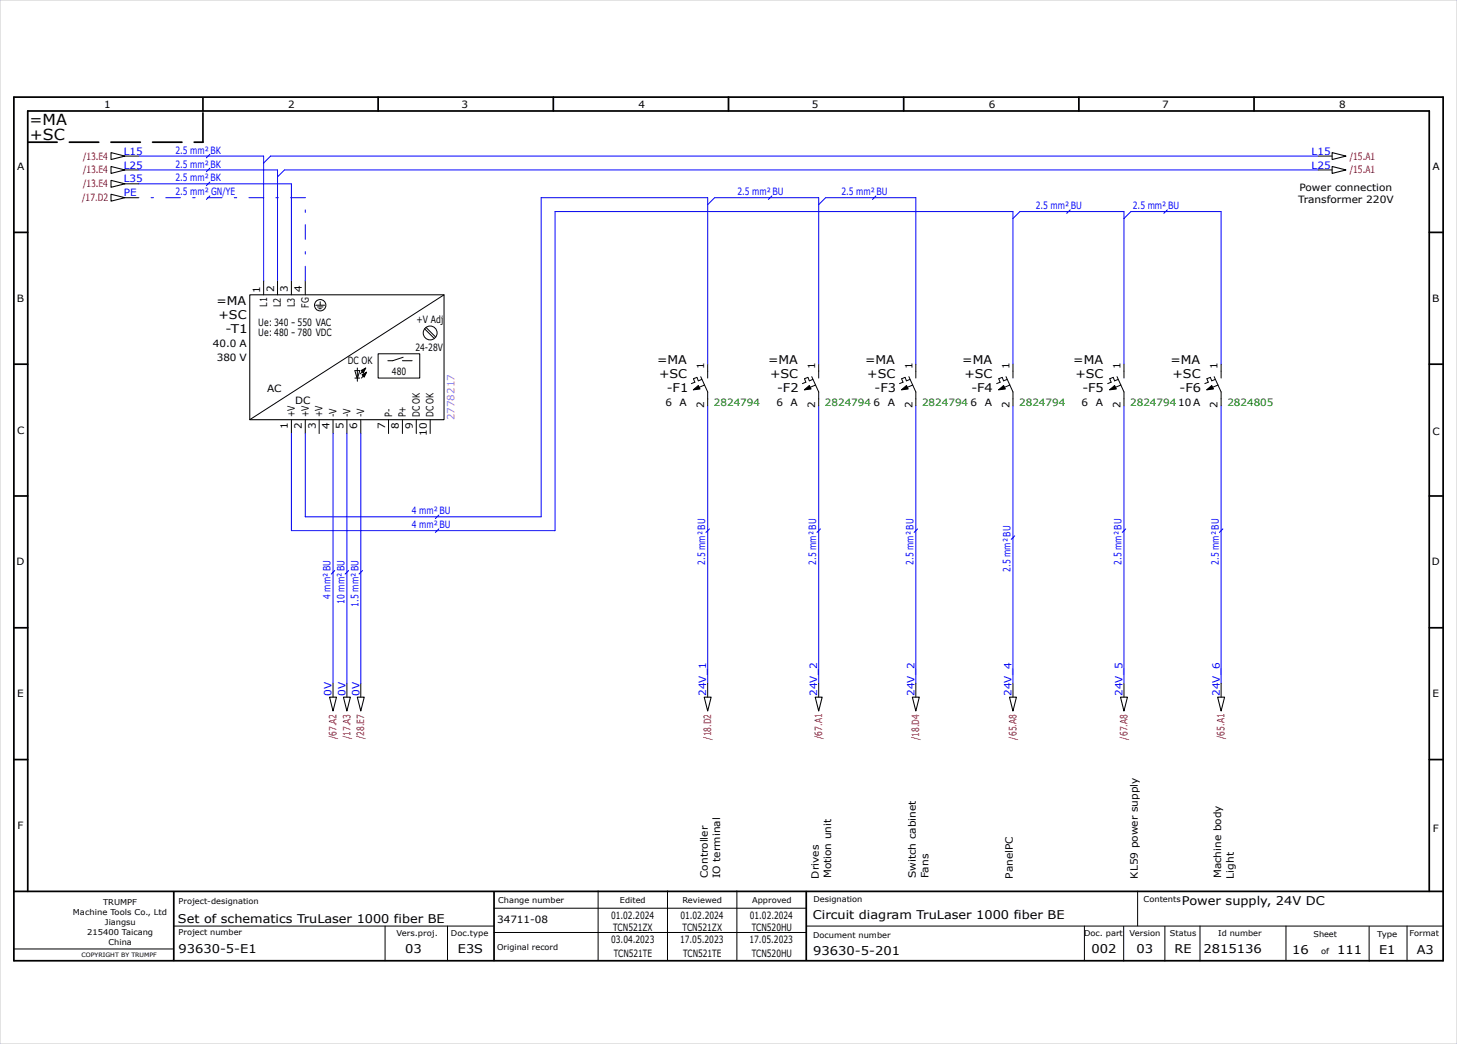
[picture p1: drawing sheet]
<svg xmlns="http://www.w3.org/2000/svg" width="420mm" height="301mm" viewBox="0 0 420 301" stroke-linecap="round" stroke-linejoin="round" font-family="sans-serif">
<g fill="none" stroke="#000" stroke-width=".5">
<path d="M4 28h412v249h-412zM58.5 28.2v3.8M109 28v4M159.5 28v4M210 28v4M260.5 28v4M311 28v4M361.5 28v4M4 67h4M412 67h4M4 105h4M412 105h4"/>
<path d="M4 143h4M412 143h4M4 181h4M412 181h4M4 219h4M412 219h4M4 257h412M8 257v-225h404v225M50.1 257.1v19.8M142.4 257.2v19.8M232.4 257.1v19.7"/>
</g>
<g fill="none" stroke="#000" stroke-width=".29">
<path d="M36 45h4M36 49h4M36 53h4M36 57h4M380 45h4M380 49h4M76 81v4M80 81v4M84 81v4M88 81v4M91 88h2.6M91.5 88.5h1.6"/>
<path d="M91.9 89h.7M92.3 87v.9M122.4 94.8l2.7 2.7M122.8 94.4l2.7 2.7M128 85l-56 36M102.3 109h1.4M102.9 108.9l-.6-2.1h1.4l-.6 2.1M103 106.1v3.8M105.4 106.1l-1.6 1.7M105.7 107.3l-1.5 1.7M109 102h12v7h-12zM116 104h2.8"/>
<path d="M116.2 103l-3 1h-1.4M202 108.6l2 4.4v4M202.3 109.4l-1 .4-.4-1-1 .4 .4 1-1 .4M203.1 111l-3.2 1.3M204 105v4M234 108.6l2 4.4v4M234.3 109.4l-1 .4-.4-1-1 .4 .4 1-1 .4M235.1 111l-3.2 1.3M236 105v4M262 108.6l2 4.4v4M262.3 109.4l-1 .4-.4-1-1 .4 .4 1-1 .4M263.1 111l-3.2 1.3"/>
<path d="M264 105v4M290 108.6l2 4.4v4M290.3 109.4l-1 .4-.4-1-1 .4 .4 1-1 .4M291.1 111l-3.2 1.3M292 105v4M322 108.6l2 4.4v4M322.3 109.4l-1 .4-.4-1-1 .4 .4 1-1 .4M323.1 111l-3.2 1.3M324 105v4M350 108.6l2 4.4v4M350.3 109.4l-1 .4-.4-1-1 .4 .4 1-1 .4M351.1 111l-3.2 1.3"/>
<path d="M352 105v4M84 121v4M88 121v4M92 121v4M96 121v4M100 121v4M104 121v4M112 121v4M116 121v4M120 121v4M124 121v4M96 197v4"/>
<path d="M100 197v4M104 197v4M204 197v4M236 197v4M264 197v4M292 197v4M324 197v4M352 197v4M172.4 256.9v20M192.4 256.9v20M212.4 256.9v20M327.9 256.9v10"/>
<path d="M4.1 273.6h45.7M50.1 267h92.2M111 267v10M129 267v10M142.4 261.9h90M142.4 268.9h90M232.5 267h183.5M312.6 267v10M323.9 267.1v10M335.8 267.1v10M345.9 267v10.1M370.7 267v9.8"/>
<path d="M394.7 267.1v10M405.6 267v10"/>
<circle cx="92.3" cy="88" r="1.64"/>
<circle cx="124" cy="96" r="2"/>
</g>
<path d="M8 41h50.5M58.5 41v-8.8" fill="none" stroke="#000" stroke-width=".5" stroke-dasharray="8.5 3.5"/>
<path d="M0 0h420v301h-420z" fill="none" stroke="#c9c9c9" stroke-width=".29"/>
<g fill="none" stroke="#000" stroke-width=".3">
<path d="M32 44l4 1-4 1zM32 48l4 1-4 1zM32 52l4 1-4 1zM32 56l4 1-4 1zM384 44l4 1-4 1zM384 48l4 1-4 1zM72 85h56v36h-56zM95 201h2l-1 4zM99 201h2l-1 4zM103 201h2l-1 4zM203 201h2l-1 4zM235 201h2l-1 4z"/>
<path d="M263 201h2l-1 4zM291 201h2l-1 4zM323 201h2l-1 4zM351 201h2l-1 4z"/>
</g>
<g fill="none" stroke="#00f" stroke-width=".29">
<path d="M40 45h36v36M40 49h40v32M40 53h44v28M204 59l2-2h30v48M236 59l2-2h26v48M380 45h-302l-2 2M380 49h-298l-2 2M292 63l2-2h30v44M324 63l2-2h26v44M204 105v-48h-48v92h-68v-24M204 117v80M236 117v80"/>
<path d="M264 117v80M292 105v-44h-132v92h-76v-28M292 117v80M324 117v80M352 117v80M96 125v72M100 125v72M104 125v72"/>
</g>
<path d="M104.1 106.8l1.3-.7-.7 1.4zM104.4 108l1.3-.7-.7 1.4zM199.9 112.4l1.4-1.2 .5 .9zM231.9 112.4l1.4-1.2 .5 .9zM259.9 112.4l1.4-1.2 .5 .9zM287.9 112.4l1.4-1.2 .5 .9zM319.8 112.4l1.5-1.2 .5 .9zM347.8 112.4l1.5-1.2 .5 .9z" fill="#000" stroke="#000" stroke-width=".29"/>
<path d="M88 57h-48M88 81v-24" fill="none" stroke="#00f" stroke-width=".29" stroke-dasharray="4.2 3.5 .7 3.5"/>
<g fill="none" stroke="#00f" stroke-width=".3">
<path d="M60.5 44.5l-1 1M60.5 48.5l-1 1M60.5 52.5l-1 1M60.5 56.5l-1 1M222.5 56.5l-1 1M252.5 56.5l-1 1M308.5 60.5l-1 1M336.5 60.5l-1 1M126.5 148.5l-1 1M126.5 152.5l-1 1M204.5 152.5l-1 1M236.5 152.5l-1 1"/>
<path d="M264.5 152.5l-1 1M292.5 154.5l-1 1M324.5 152.5l-1 1M352.5 152.5l-1 1M96.5 164.5l-1 1M100.5 164.5l-1 1M104.5 164.5l-1 1"/>
</g>
<g font-size="4.4">
<text x="8.5" y="36">=MA</text>
<text x="8.6" y="40.5">+SC</text>
</g>
<g font-size="3.5">
<text x="62.4" y="88">=MA</text>
<text x="63" y="92">+SC</text>
<text x="65" y="96">-T1</text>
<text x="189.4" y="105">=MA</text>
<text x="221.4" y="105">=MA</text>
<text x="249.4" y="105">=MA</text>
<text x="277.4" y="105">=MA</text>
<text x="309.4" y="105">=MA</text>
<text x="337.4" y="105">=MA</text>
<text x="190" y="109">+SC</text>
<text x="192.2" y="113">-F1</text>
<text x="222" y="109">+SC</text>
<text x="224" y="113">-F2</text>
<text x="250" y="109">+SC</text>
<text x="252.1" y="113">-F3</text>
<text x="278" y="109">+SC</text>
<text x="280" y="113">-F4</text>
<text x="310" y="109">+SC</text>
<text x="312" y="113">-F5</text>
<text x="338" y="109">+SC</text>
<text x="340" y="113">-F6</text>
<text x="340.7" y="261">Power supply, 24V DC</text>
<text x="51.3" y="266">Set of schematics TruLaser 1000 fiber BE</text>
<text x="234.3" y="265">Circuit diagram TruLaser 1000 fiber BE</text>
<text x="51.5" y="274.7">93630-5-E1</text>
<text x="116.8" y="274.9">03</text>
<text x="132" y="274.9">E3S</text>
<text x="234.4" y="275.3">93630-5-201</text>
<text x="314.6" y="274.8">002</text>
<text x="327.6" y="274.9">03</text>
<text x="338.6" y="274.8">RE</text>
<text x="346.9" y="274.7">2815136</text>
<text x="372.5" y="275">16</text>
<text x="385.4" y="275">111</text>
<text x="397.6" y="275">E1</text>
<text x="408.4" y="275">A3</text>
</g>
<g font-size="2.9">
<text x="30" y="31">1</text>
<text x="83" y="31">2</text>
<text x="133.1" y="31">3</text>
<text x="184.1" y="31">4</text>
<text x="234.1" y="31">5</text>
<text x="285" y="31">6</text>
<text x="335" y="31">7</text>
<text x="386" y="31">8</text>
<text x="5" y="49">A</text>
<text x="413" y="49">A</text>
<text x="374.3" y="58.6">Transformer 220V</text>
<text x="374.6" y="55">Power connection</text>
<text x="4.8" y="87">B</text>
<text x="75" y="84.4" transform="rotate(-90 75 84.4)">1</text>
<text x="77" y="88.4" transform="rotate(-90 77 88.4)">L1</text>
<text x="79" y="84.2" transform="rotate(-90 79 84.2)">2</text>
<text x="81" y="88.5" transform="rotate(-90 81 88.5)">L2</text>
<text x="83" y="84.2" transform="rotate(-90 83 84.2)">3</text>
<text x="85" y="88.5" transform="rotate(-90 85 88.5)">L3</text>
<text x="87" y="84.1" transform="rotate(-90 87 84.1)">4</text>
<text x="89" y="88.8" transform="rotate(-90 89 88.8)">FG</text>
<text x="412.8" y="87">B</text>
<text x="74.5" y="94">Ue: 340 - 550 VAC</text>
<text x="120.1" y="93">+V Adj</text>
<text x="61.4" y="100">40.0 A</text>
<text x="74.5" y="97">Ue: 480 - 780 VDC</text>
<text x="119.7" y="101.1">24-28V</text>
<text x="62.5" y="104">380 V</text>
<text x="100.3" y="105">DC OK</text>
<text x="113" y="108">480</text>
<text x="203" y="106.4" transform="rotate(-90 203 106.4)">1</text>
<text x="235" y="106.4" transform="rotate(-90 235 106.4)">1</text>
<text x="263" y="106.4" transform="rotate(-90 263 106.4)">1</text>
<text x="291" y="106.4" transform="rotate(-90 291 106.4)">1</text>
<text x="323" y="106.4" transform="rotate(-90 323 106.4)">1</text>
<text x="351" y="106.4" transform="rotate(-90 351 106.4)">1</text>
<text x="77" y="113">AC</text>
<text x="85.1" y="116.5">DC</text>
<text x="191.8" y="117">6</text>
<text x="195.9" y="117">A</text>
<text x="203" y="117.7" transform="rotate(-90 203 117.7)">2</text>
<text x="223.8" y="117">6</text>
<text x="227.9" y="117">A</text>
<text x="235" y="117.7" transform="rotate(-90 235 117.7)">2</text>
<text x="251.8" y="117">6</text>
<text x="255.9" y="117">A</text>
<text x="263" y="117.7" transform="rotate(-90 263 117.7)">2</text>
<text x="279.8" y="117">6</text>
<text x="283.9" y="117">A</text>
<text x="291" y="117.7" transform="rotate(-90 291 117.7)">2</text>
<text x="311.8" y="117">6</text>
<text x="315.9" y="117">A</text>
<text x="323" y="117.7" transform="rotate(-90 323 117.7)">2</text>
<text x="339.6" y="117">10 A</text>
<text x="351" y="117.7" transform="rotate(-90 351 117.7)">2</text>
<text x="5" y="125">C</text>
<text x="83" y="123.6" transform="rotate(-90 83 123.6)">1</text>
<text x="85" y="120.3" transform="rotate(-90 85 120.3)">+V</text>
<text x="87" y="123.7" transform="rotate(-90 87 123.7)">2</text>
<text x="89" y="120.3" transform="rotate(-90 89 120.3)">+V</text>
<text x="91" y="123.7" transform="rotate(-90 91 123.7)">3</text>
<text x="93" y="120.3" transform="rotate(-90 93 120.3)">+V</text>
<text x="95" y="123.8" transform="rotate(-90 95 123.8)">4</text>
<text x="97" y="120.2" transform="rotate(-90 97 120.2)">-V</text>
<text x="99" y="123.7" transform="rotate(-90 99 123.7)">5</text>
<text x="101" y="120.2" transform="rotate(-90 101 120.2)">-V</text>
<text x="103" y="123.8" transform="rotate(-90 103 123.8)">6</text>
<text x="105" y="120.2" transform="rotate(-90 105 120.2)">-V</text>
<text x="111" y="123.8" transform="rotate(-90 111 123.8)">7</text>
<text x="113" y="120.3" transform="rotate(-90 113 120.3)">P-</text>
<text x="115" y="123.8" transform="rotate(-90 115 123.8)">8</text>
<text x="117" y="120.3" transform="rotate(-90 117 120.3)">P+</text>
<text x="119" y="123.7" transform="rotate(-90 119 123.7)">9</text>
<text x="121" y="120.3" transform="rotate(-90 121 120.3)">DC OK</text>
<text x="123" y="125.6" transform="rotate(-90 123 125.6)">10</text>
<text x="125" y="120.3" transform="rotate(-90 125 120.3)">DC OK</text>
<text x="413" y="125.5">C</text>
<text x="4.8" y="163">D</text>
<text x="412.7" y="163">D</text>
<text x="5" y="201">E</text>
<text x="413" y="201">E</text>
<text x="5.1" y="239">F</text>
<text x="413" y="240">F</text>
<text x="204" y="253.1" transform="rotate(-90 204 253.1)">Controller</text>
<text x="207.6" y="253.2" transform="rotate(-90 207.6 253.2)">IO terminal</text>
<text x="236" y="253.3" transform="rotate(-90 236 253.3)">Drives</text>
<text x="239.6" y="253.2" transform="rotate(-90 239.6 253.2)">Motion unit</text>
<text x="264" y="253.2" transform="rotate(-90 264 253.2)">Switch cabinet</text>
<text x="267.6" y="253.2" transform="rotate(-90 267.6 253.2)">Fans</text>
<text x="292" y="253.3" transform="rotate(-90 292 253.3)">PanelPC</text>
<text x="328" y="253.3" transform="rotate(-90 328 253.3)">KL59 power supply</text>
<text x="352" y="253.2" transform="rotate(-90 352 253.2)">Machine body</text>
<text x="355.6" y="253.3" transform="rotate(-90 355.6 253.3)">Light</text>
<text x="143.3" y="266">34711-08</text>
<text x="176.1" y="264.9">01.02.2024</text>
<text x="176.8" y="268.4">TCN521ZX</text>
<text x="196.1" y="264.9">01.02.2024</text>
<text x="196.8" y="268.4">TCN521ZX</text>
<text x="216.1" y="264.9">01.02.2024</text>
<text x="216.7" y="268.4">TCN520HU</text>
<text x="176.2" y="271.9">03.04.2023</text>
<text x="176.9" y="275.9">TCN521TE</text>
<text x="196" y="271.9">17.05.2023</text>
<text x="196.9" y="275.9">TCN521TE</text>
<text x="216" y="271.9">17.05.2023</text>
<text x="216.7" y="275.9">TCN520HU</text>
</g>
<g font-size="2.9" fill="#b60000">
<text x="23.9" y="46">/13.E4</text>
<text x="389.1" y="46">/15.A1</text>
<text x="23.9" y="50">/13.E4</text>
<text x="389.1" y="50">/15.A1</text>
<text x="23.7" y="58">/17.D2</text>
<text x="23.9" y="54">/13.E4</text>
<text x="97" y="213.1" transform="rotate(-90 97 213.1)">/67.A2</text>
<text x="101" y="213.1" transform="rotate(-90 101 213.1)">/17.A3</text>
<text x="105" y="213.1" transform="rotate(-90 105 213.1)">/28.E7</text>
<text x="205" y="213.3" transform="rotate(-90 205 213.3)">/18.D2</text>
<text x="237" y="213.1" transform="rotate(-90 237 213.1)">/67.A1</text>
<text x="265" y="213.4" transform="rotate(-90 265 213.4)">/18.D4</text>
<text x="293" y="213.2" transform="rotate(-90 293 213.2)">/65.A8</text>
<text x="325" y="213.2" transform="rotate(-90 325 213.2)">/67.A8</text>
<text x="353" y="213.1" transform="rotate(-90 353 213.1)">/65.A1</text>
</g>
<g font-size="2.9" fill="#00f">
<text x="35.7" y="44.6">L15</text>
<text x="50.6" y="44.3">2.5 mm² BK</text>
<text x="378.1" y="44.6">L15</text>
<text x="35.7" y="48.6">L25</text>
<text x="35.7" y="52.6">L35</text>
<text x="50.6" y="48.3">2.5 mm² BK</text>
<text x="50.6" y="52.3">2.5 mm² BK</text>
<text x="378.1" y="48.6">L25</text>
<text x="35.7" y="56.6">PE</text>
<text x="50.6" y="56.3">2.5 mm² GN/YE</text>
<text x="212.6" y="56.3">2.5 mm² BU</text>
<text x="242.6" y="56.3">2.5 mm² BU</text>
<text x="298.6" y="60.3">2.5 mm² BU</text>
<text x="326.6" y="60.3">2.5 mm² BU</text>
<text x="118.7" y="148.3">4 mm² BU</text>
<text x="118.7" y="152.3">4 mm² BU</text>
<text x="203.3" y="162.8" transform="rotate(-90 203.3 162.8)">2.5 mm² BU</text>
<text x="235.3" y="162.8" transform="rotate(-90 235.3 162.8)">2.5 mm² BU</text>
<text x="263.3" y="162.8" transform="rotate(-90 263.3 162.8)">2.5 mm² BU</text>
<text x="291.3" y="164.8" transform="rotate(-90 291.3 164.8)">2.5 mm² BU</text>
<text x="323.3" y="162.8" transform="rotate(-90 323.3 162.8)">2.5 mm² BU</text>
<text x="351.3" y="162.8" transform="rotate(-90 351.3 162.8)">2.5 mm² BU</text>
<text x="95.3" y="172.7" transform="rotate(-90 95.3 172.7)">4 mm² BU</text>
<text x="99.3" y="174.1" transform="rotate(-90 99.3 174.1)">10 mm² BU</text>
<text x="103.3" y="174.9" transform="rotate(-90 103.3 174.9)">1.5 mm² BU</text>
<text x="95.6" y="200.6" transform="rotate(-90 95.6 200.6)">0V</text>
<text x="99.6" y="200.6" transform="rotate(-90 99.6 200.6)">0V</text>
<text x="103.6" y="200.6" transform="rotate(-90 103.6 200.6)">0V</text>
<text x="203.6" y="200.6" transform="rotate(-90 203.6 200.6)">24V_1</text>
<text x="235.6" y="200.6" transform="rotate(-90 235.6 200.6)">24V_2</text>
<text x="263.6" y="200.6" transform="rotate(-90 263.6 200.6)">24V_2</text>
<text x="291.6" y="200.6" transform="rotate(-90 291.6 200.6)">24V_4</text>
<text x="323.6" y="200.6" transform="rotate(-90 323.6 200.6)">24V_5</text>
<text x="351.6" y="200.6" transform="rotate(-90 351.6 200.6)">24V_6</text>
</g>
<g font-size="2.9" fill="#008000">
<text x="205.8" y="117">2824794</text>
<text x="237.8" y="117">2824794</text>
<text x="265.8" y="117">2824794</text>
<text x="293.8" y="117">2824794</text>
<text x="325.8" y="117">2824794</text>
<text x="353.8" y="117">2824805</text>
</g>
<text font-size="2.9" fill="#f0f" x="131" y="121.2" transform="rotate(-90 131 121.2)">2778217</text>
<g font-size="2.3">
<text x="21" y="263.8">Machine Tools Co., Ltd</text>
<text x="29.7" y="260.8">TRUMPF</text>
<text x="51.5" y="260.7">Project-designation</text>
<text x="143.6" y="260.4">Change number</text>
<text x="178.7" y="260.4">Edited</text>
<text x="196.7" y="260.4">Reviewed</text>
<text x="216.8" y="260.4">Approved</text>
<text x="234.5" y="260.2">Designation</text>
<text x="329.7" y="260.1">Contents</text>
<text x="25.2" y="269.6">215400 Taicang</text>
<text x="30.3" y="266.7">Jiangsu</text>
<text x="51.5" y="269.7">Project number</text>
<text x="114.3" y="269.9">Vers.proj.</text>
<text x="130" y="269.9">Doc.type</text>
<text x="312.5" y="269.8">Doc. part</text>
<text x="325.6" y="269.9">Version</text>
<text x="337.3" y="269.8">Status</text>
<text x="351.2" y="269.8">Id number</text>
<text x="406.4" y="270">Format</text>
<text x="31.3" y="272.5">China</text>
<text x="143.3" y="273.9">Original record</text>
<text x="234.4" y="270.3">Document number</text>
<text x="378.6" y="270">Sheet</text>
<text x="380.8" y="275">of</text>
<text x="397" y="270">Type</text>
</g>
<text font-size="1.7" x="23.5" y="275.8">COPYRIGHT BY TRUMPF</text>
</svg>
